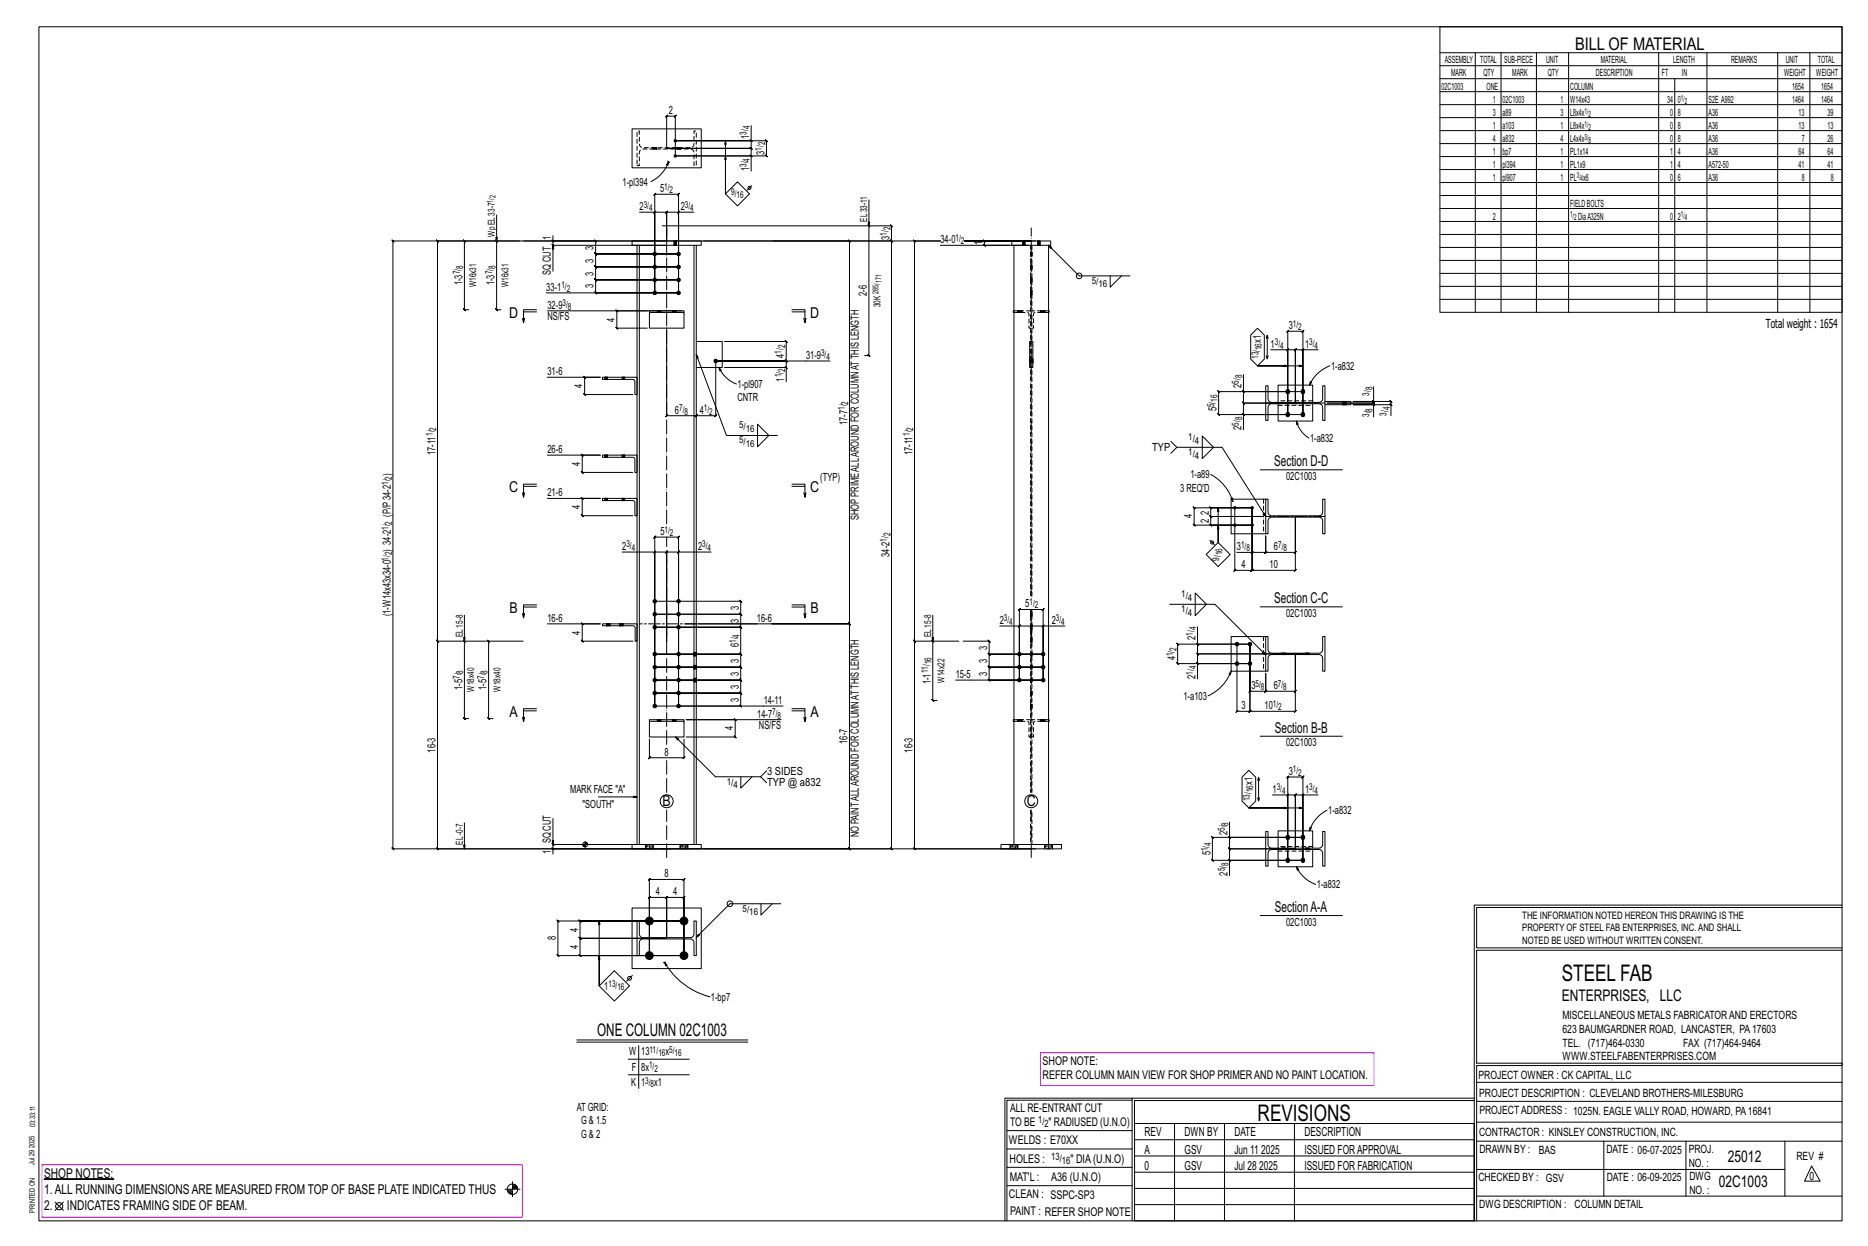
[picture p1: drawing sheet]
<svg xmlns="http://www.w3.org/2000/svg" width="914mm" height="610mm" viewBox="0 0 914 610" stroke-linecap="round" stroke-linejoin="round" font-family="sans-serif">
<g fill="#000" stroke="#000" stroke-width=".49">
<path d="M22 577h34z"/>
<circle cx="331" cy="76" r=".6"/>
<circle cx="331" cy="69" r=".6"/>
<circle cx="321" cy="124" r=".9"/>
<circle cx="321" cy="137" r=".9"/>
<circle cx="321" cy="131" r=".9"/>
<circle cx="332" cy="137" r=".9"/>
<circle cx="332" cy="131" r=".9"/>
<circle cx="332" cy="124" r=".9"/>
<circle cx="321" cy="143" r=".9"/>
<circle cx="332" cy="143" r=".9"/>
<circle cx="350" cy="177" r=".9"/>
<circle cx="630" cy="192" r="1"/>
<circle cx="638" cy="192" r="1"/>
<circle cx="630" cy="203" r="1"/>
<circle cx="638" cy="203" r="1"/>
<circle cx="604" cy="248" r=".6"/>
<circle cx="604" cy="257" r=".6"/>
<circle cx="613" cy="257" r=".6"/>
<circle cx="613" cy="248" r=".6"/>
<circle cx="321" cy="294" r=".9"/>
<circle cx="332" cy="294" r=".9"/>
<circle cx="321" cy="307" r=".9"/>
<circle cx="321" cy="301" r=".9"/>
<circle cx="332" cy="307" r=".9"/>
<circle cx="332" cy="301" r=".9"/>
<circle cx="606" cy="315" r=".9"/>
<circle cx="612" cy="315" r=".9"/>
<circle cx="321" cy="333" r=".9"/>
<circle cx="321" cy="326" r=".9"/>
<circle cx="321" cy="339" r=".9"/>
<circle cx="321" cy="320" r=".9"/>
<circle cx="332" cy="339" r=".9"/>
<circle cx="332" cy="333" r=".9"/>
<circle cx="332" cy="326" r=".9"/>
<circle cx="332" cy="320" r=".9"/>
<circle cx="499" cy="333" r=".9"/>
<circle cx="499" cy="326" r=".9"/>
<circle cx="499" cy="320" r=".9"/>
<circle cx="511" cy="320" r=".9"/>
<circle cx="511" cy="326" r=".9"/>
<circle cx="511" cy="333" r=".9"/>
<circle cx="606" cy="325" r=".9"/>
<circle cx="612" cy="325" r=".9"/>
<circle cx="321" cy="345" r=".9"/>
<circle cx="332" cy="345" r=".9"/>
<circle cx="630" cy="410" r="1"/>
<circle cx="638" cy="410" r="1"/>
<circle cx="630" cy="421" r="1"/>
<circle cx="638" cy="421" r="1"/>
<circle cx="318" cy="451" r="1.9"/>
<circle cx="335" cy="451" r="1.9"/>
<circle cx="318" cy="468" r="1.9"/>
<circle cx="335" cy="468" r="1.9"/>
</g>
<g fill="none" stroke="#000" stroke-width=".49">
<path d="M19 13h883v584h-883zM705 13h197v140h-197zM705 26h197M705 32h197M705 39h197M722 26v127M735 26v127M752 26v127M768 26v127M812 26v127M820 39v114M836 26v127"/>
<path d="M870 26v127M886 26v127M705 45h197M705 51h197M705 58h197M309 63h34v19h-34zM320 72h.1M320 73h.1M321 72h.1M321 73h.1M326 73h42l-1-1 1 1v3M327 79h.1"/>
<path d="M327 79v2h-1zM327 79a17 17 0 0 1-8 10M327 79l1 1M331 76h37v8M331 72h.1M331 73h.1M333 72h.1M333 73h.1M355 69v26v-19M367 68l1 1zM367 76l1 1zM368 61v8h-37h44v-1l1 1h-1v7l1 1-1-1h-44v-19v-1l-1 1h1h-5l1-1-1 1v16"/>
<path d="M368 69v4l-1-1 1 1h-42M705 64h197M705 70h197M705 77h197M355 95l6-6 6 6-6 6zM368 91l-2 2M425 98v76v-1l1 1h-3M705 83h197M705 89h197M705 96h197M227 117l1 1zM227 118v34v-1l1 1h-1h2"/>
<path d="M243 117l1 1zM243 105v47v-1l1 1h-1h2M254 118h-40v-1l1 1h-1v196M256 118h36l-1-1 1 1v6h-1l1 1v-1h40h-40h-1l1 1v-1v7l-1-1 1 1h40h-40l-1-1 1 1v6l-1-1 1 1h40h-40l-1-1 1 1v6h-1l1 1v-1h40h-65M270 117l1 1zM271 115v3h55M271 118v2h-1l1 1v-1h55M309 118h34v2h-34zM313 104h8v39v-48l-1 1 1-1h11v1l1-1h-1v48v-39h8M320 104l1-1zM321 104h5l1-1-1 1v14M324 110h112l1 1-1-1v8"/>
<path d="M330 118h.1M331 118h.1M332 104l1-1-1 1zM332 104h-6l1-1-1 1v14M344 118h72l-1-1 1 1v187h-1l1 1v-1h-38h38h-1l1 1v-1v110h-1l1 1v-1h-72M378 118h58v-1l1 1h-1v297l1 1-1-1h-112M425 110l1 1zM436 117l1 1zM494 118h-12l-1-1 1 1v2h-1l1 1v-1h12M495 118h19v2h-19zM501 118h.1M502 118h.1"/>
<path d="M505 118h-33h35M508 118h.1M509 118h.1M705 102h197M705 108h197M705 115h197M271 120v13M312 120v293M313 120v293M330 120h.1M331 120h.1M340 120v293"/>
<path d="M341 120v293M460 120h43M496 120v293M501 120h.1M502 120h.1M504 136h.1M504 138h.1M504 130h.1M504 131h.1M504 123h.1M504 125h.1M505 136h.1"/>
<path d="M505 138h.1M505 130h.1M505 131h.1M505 123h.1M505 125h.1M508 120h.1M509 120h.1M543 135v6l6-6M553 135h-25l-15-15 2 1-1 1-1-2v293M705 121h197M705 127h197M705 134h197"/>
<path d="M256 156v2M256 153h7M263 152h-7v6l1-2M268 152h66M317 152h-15h-1l1 1v-1v9l-1-1 1 1h15M318 152h17v1h-17zM318 153v8h17v-8M388 152h6v6l1-2M388 153h6M393 156l1 2M496 152v1M498 152h.1"/>
<path d="M498 153h.1M500 152h.1M500 153h.1M504 142h.1M504 144h.1M505 142h.1M505 144h.1M509 152h.1M509 153h.1M511 152h.1M511 153h.1M513 152v1"/>
<path d="M705 140h197M705 146h197M326 161v42v1l1-1h-1h15l-1 1 1-1h9v1l1-1h-1v-26h56M341 167h13v13h-13M341 173l15 40h25M352 180l1 1-1 1zM352 180a15 15 0 0 0 8 8M355 180h30v7M355 167h30h-1l1 1v-1v10l-1-1 1 1h-35h35l-1-1 1 1v3M384 179l1 1zM504 176h.1M504 177h.1"/>
<path d="M504 167h2v13h-2zM506 176h.1M506 177h.1M612 164l4-3 3 3v12l-3 3-4-3zM620 174v2l1-2M620 166v-2v12M620 164l1 2M622 171h8v32v-41v1l1-1h-1h8l-1 1 1-1v41v-32h7M630 171v1l1-1zM630 171h4v1l1-1h-1v26M630 179h-14h22M637 172l1-1z"/>
<path d="M638 171h-4h1l-1 1v-1v26M651 179a18 18 0 0 0-10 9M268 185h26h-8v-1l1 1h-1v8l1 1-1-1h24M295 185h17v8h-1v-6l-1-1h-15zM296 185h.1M296 186h.1M297 185h.1M297 186h.1M305 185h.1M305 186h.1M306 185h.1M306 186h.1"/>
<path d="M608 191l1 1zM609 183v9h29M609 192v5h-1l1 1v-1h25M620 189h1v7l1 1h24l1-2v-6h2v17h-2v-7l-1-1h-24l-1 1v7h-1zM626 197v-9h17v9M626 198v8h17v-8M630 192h-33l-1-1 1 1v11l-1-1 1 1h33M634 197h-25h-1l1 1v-1v6M641 187h1l-1 1zM649 196h12v2h-12M657 196h.1M657 198h.1"/>
<path d="M659 196h.1M659 198h.1M672 198l1 1zM672 196l1 1zM672 196v1l1 1-1-1h-22h22l1 1-1-1v1M672 189v7h-10h19h-1l1 1v-1v2M680 198l1 1zM341 203l-1 1zM371 208l5 5-5 6zM573 216l3 3h22l22 34M576 219l-3 3M589 213l5 6-5 5z"/>
<path d="M608 202l1 1zM635 206v2zM635 206a14 14 0 0 0 6 8M638 203h-29v7M681 203v-5h-19h10v6M256 238h7M263 237h-7v6l1-2M268 223h26h-9l-1-1 1 1v8h-1l1 1v-1h25M295 223h17v8h-1v-6l-1-1h-15zM296 223h.1M296 224h.1M297 223h.1"/>
<path d="M297 224h.1M305 223h.1M305 224h.1M306 223h.1M306 224h.1M388 237h6v6l1-2M388 238h6M593 232a22 22 0 0 1 11 13M617 230h40M256 241v2M268 244h26h-9l-1-1 1 1v8h-1l1 1v-1h25M295 244h17v8h-1v-6l-1-1h-15z"/>
<path d="M296 244h.1M296 245h.1M297 244h.1M297 245h.1M305 244h.1M305 245h.1M306 244h.1M306 245h.1M393 241l1 2M584 248h1h28h-20h-1l1 1v-1v5l-1-1 1 1h26h-26l-1-1 1 1v4l-1-1 1 1h20h-28l-1-1 1 1v-9v1zM596 248v17v-8M603 244l1 1z"/>
<path d="M604 248v31v1l1-1h-1h9l-1 1 1-1v-31v31l-1 1 1-1h21v1l1-1h-1v-26v17h1l-1 1v-1h-14l-1 1 1-1v-8v8l-1 1 1-1h-7M613 248v22h-8M620 244h1v7l1 1h24l1-1v-7h2v17h-2v-7l-1-1h-24l-1 2v6h-1zM620 244h-17v17h17M305 270h16v75v-82h-1l1-1v1h11l1-1-1 1v82v-75h16M320 271l1-1zM321 270h5v1l1-1h-1v44v-44v1l1-1h-1h6M332 270h1l-1 1zM590 271l6-6 6 6-6 6zM592 264l2 3M613 270l-1 1zM256 297h7"/>
<path d="M263 296h-7v6l1-2M321 294h42h-1l1 1v-1v7l-1-1 1 1h-42h42l-1-1 1 1v6l-1-1 1 1h-42h42l-1-1 1 1v13h-1l1 1v-1h-42h42h-1l1 1v-1v6h-1l1 1v-1h-42h42h-1l1 1v-1v7l-1-1 1 1h-42h42l-1-1 1 1v6h-1l1 1v-1h-42h42h-1l1 1v-1v6h-1l1 1v-1h-42M388 296h6v6l1-2M388 297h6M504 300h.1M505 300h.1M573 296h22l25 24M585 290l6 6-6 5zM617 297h40M214 313l1 1zM227 313l1 1zM227 301v51v-1l1 1h-1h2"/>
<path d="M239 313l1 1zM239 314v38v-1l1 1h-1h2M256 300v2M256 314h-42v-1l1 1h-1v101l1 1-1-1h114M268 305h26h-9h-1l1 1v-1v9l-1-1 1 1h25M295 305h17v9h-1v-7l-1-1h-15zM297 305h.1M297 306h.1M299 305h.1M299 306h.1M303 305h.1M303 306h.1"/>
<path d="M305 305h.1M305 306h.1M335 305h43M340 319h.1M341 319h.1M342 305h28zM393 300l1 2M447 313l1 1zM448 314v-196l-1-1 1 1h12h-268v-1l1 1h-1v297l1 1-1-1h313M456 313l1 1zM457 301v42l-1-1 1 1h2M469 314h-21l-1-1 1 1v101h-1l1 1v-1h59"/>
<path d="M471 314h13v-1l1 1h-1v6l1 1-1-1h27h-27l1 1-1-1v6l1 1-1-1h27h-27l1 1-1-1v7v-1l1 1h-1h27h-43M489 306h10v27v-35l-1 1 1-1h12l-1 1 1-1v35v-27h10M499 306l-1 1zM499 306h6l-1 1 1-1v8v-8l-1 1 1-1h6M504 319h.1M504 312h.1M504 314h.1M504 301h.1M504 306h.1M504 308h.1M505 319h.1M505 312h.1"/>
<path d="M505 314h.1M505 301h.1M505 306h.1M505 308h.1M510 307l1-1zM586 315l1 1zM586 307v8h26M586 315v5v-1l1 1h-1h54h-54v-1l1 1h-1v5M606 315v33l-1 1 1-1h6l-1 1 1-1v-33v23l-1 1 1-1h8l-1 1 1-1v-9v9l-1 1 1-1h14v1l1-1h-1v-18v28h1l-1 1v-1h-22l-1 1 1-1v-33M612 315h-36l1 1-1-1v10v-1l1 1h-1h36h-26v7M620 311h1v7l1 2 24-1 1-1v-7h2v17h-2v-7l-1-1h-24l-1 2v6h-1zM620 311h-17v17h17"/>
<path d="M627 320h.1M629 320h.1M639 320h.1M641 320h.1M340 334h.1M340 332h.1M340 327h.1M340 326h.1M340 321h.1M341 334h.1M341 332h.1M341 327h.1"/>
<path d="M341 326h.1M341 321h.1M504 334h.1M504 332h.1M504 327h.1M504 326h.1M504 321h.1M504 338h.1M504 340h.1M505 334h.1M505 332h.1M505 327h.1"/>
<path d="M505 326h.1M505 321h.1M505 338h.1M505 340h.1M586 324l1 1zM603 328l-1 2zM603 328a22 22 0 0 1-12 12M256 351v2M256 348h7M263 347h-7v6l1-2M318 352h17v1h-17zM318 353v8h17v-8"/>
<path d="M332 345h51M382 352h-46h24h-1l1 1v-1v9l-1-1 1 1h-24M388 347h6v6l1-2M388 348h6M393 351l1 2M496 352v1M498 352h.1M498 353h.1M500 352h.1M500 353h.1M504 345h.1M504 346h.1"/>
<path d="M505 345h.1M505 346h.1M509 352h.1M509 353h.1M511 352h.1M511 353h.1M513 352v1M318 362v9h-1l1-1v1h17h-1l1-1v1v-9M331 361l19 19h22l3-3M617 360h40M293 390h19M363 380v6l5-6"/>
<path d="M372 380l3 3M608 380l3-3 4 3v12l-4 3-3-3zM616 390v2l1-2M616 380v2M617 382l-1-2v12M623 389h7v32v-41v1l1-1h-1h8l-1 1 1-1v41v-32h7M630 389h4l1-1-1 1v26M630 395h-19h27M631 388l-1 1zM637 389l1-1zM638 389h-4l1-1-1 1v26M650 396a17 17 0 0 0-9 10"/>
<path d="M227 403v12M270 415l1 1zM271 400v13M285 413h9M285 413h1M285 414h1M286 414h.1M286 412v3M286 413h2M286 413h1M286 412h1M309 413h34v2h-34z"/>
<path d="M316 413h.1M316 415h.1M320 413h.1M320 415h.1M326 415h-55v3M326 413h-55h-1l1 1v-1v2M333 413h.1M333 415h.1M337 413h.1M337 415h.1M490 413h30v2h-30zM494 413h.1"/>
<path d="M494 415h.1M498 413h.1M498 415h.1M511 413h.1M511 415h.1M515 413h.1M515 415h.1M601 409l1 1zM602 402v8h36h-45v-1l1 1h-1v11v-1l1 1h-1h45h-36v7M602 410v5h-1l1 1v-1h32M620 407h1v7l1 1h24l1-2v-6h2v17h-2v-7l-1-1h-24l-1 1v7h-1zM626 415v-9h17v9"/>
<path d="M626 416v8h17v-8M627 415h.1M627 416h.1M629 415h.1M629 416h.1M634 415h-32h-1l1 1v-1v6M639 415h.1M639 416h.1M641 415h.1M641 416h.1M641 405h1l-1 1zM318 430l-1 1 1-1h17l-1 1 1-1v38v-29l-1 1 1-1h-9h1l-1 1v-1v20v-20h1l-1 1v-1h-8l-1 1 1-1v29z"/>
<path d="M601 420l1 1zM635 424l1 1-1 1zM635 424a17 17 0 0 0 9 9M273 450v1h62h-51l-1-1 1 1v8h-1l1 1v-1h42h-42h-1l1 1v-1v9l-1-1 1 1h51h-62h1l-1-1v1v-17h1zM293 451v31v-14M309 444h34v30h-34zM312 451h1v7l2 1h24l1-2v-6h1v17h-1v-8l-2-1-24 1-1 1v7h-1zM373 442v6l5-6M382 442h-25l-16 17M617 448h40M722 443v154M722 443h180"/>
<path d="M902 444h-179v20h179M310 477l-3 3M325 471l2 1-1 1zM325 471a36 36 0 0 0 22 17M325 471h.1M326 471h-1M902 465h-179v55h179v1h-179v76M293 482l8-7 7 7-7 8zM282 509h84M282 510h84M308 518h29M313 512v21"/>
<path d="M308 526h29M554 538h-61v59M554 537h168M722 538h-167v13M723 539h179M723 530h179M493 553h61M555 550h167v47h-167zM555 558h167M575 550v47M599 550v47M634 550v47"/>
<path d="M723 549h179M723 558h179M785 558v27M825 558v27M874 558v27M251 578v8M251 580h1M493 571h61M493 562h61M555 573h167M555 566h167M723 572h151"/>
<path d="M887 570l4 8h-8zM27 588l4 4M31 588l-4 4M247 582h8M248 582h3M248 583h3M249 583h2M249 584h2M251 581h2M251 580h2M492 597v-60h62v60M493 580h61"/>
<path d="M555 589h167M555 581h167M723 585h179"/>
<circle cx="367" cy="92" r=".7"/>
<circle cx="528" cy="135" r="1.4"/>
<circle cx="593" cy="265" r=".7"/>
<circle cx="326" cy="392" r="3"/>
<circle cx="505" cy="392" r="3"/>
<circle cx="286" cy="413" r="1.2"/>
<circle cx="357" cy="442" r="1.4"/>
<circle cx="308" cy="479" r=".9"/>
<circle cx="29" cy="590" r="1.8"/>
<circle cx="251" cy="582" r="2.6"/>
</g>
<path d="M509 515h164v16h-164zM21 570h235v26h-235z" fill="none" stroke="#f0f" stroke-width=".5"/>
<g fill="none" stroke="#000" stroke-width=".49" stroke-dasharray="2 1.4">
<path d="M312 64h1v7l2 1h24l1-2v-6h1v17h-1v-7l-2-1h-24l-1 2v6h-1zM320 72h.1M320 72v1M320 73h.1M320 73v-1M320 72l1 1zM321 73v-1M321 72h.1M321 73h.1M331 72h.1M331 72v1M331 73h.1"/>
<path d="M332 73v-1M332 72v1zM332 73l1-1M332 72h.1M333 73v-1M333 73h.1M330 118h.1M330 118v2M330 118l1 2zM331 118h.1M501 118h.1M501 118v2"/>
<path d="M501 118v2zM508 118h.1M508 118v2M508 118l1 2zM509 118h.1M330 120h.1M330 120v-2M331 120v-2M331 120h.1M501 120h.1M501 120v-2M501 120l1-2"/>
<path d="M502 120v-2M502 120h.1M504 137h1zM504 137h1M504 136h1M504 136h.1M504 138h.1M504 138h1M504 137l1 1M504 130l1 1zM504 130h1M504 130h.1"/>
<path d="M504 131h.1M504 131h1M504 124h1zM504 124h1M504 123h.1M504 125h.1M504 125h1M504 124l1 1M504 120v172M505 136h-1M505 130h-1M505 123h-1"/>
<path d="M505 136h.1M505 137h.1M505 130h.1M505 131h.1M505 123h.1M505 124v1M508 120h.1M508 120v-2M509 120v-2M509 120h.1M322 152v1zM322 152h.1"/>
<path d="M322 152v1M322 153l1-1-1 1M323 152v1M329 152v1zM329 152h.1M330 152l-1 1M330 153v-1l-1 1M330 152v1M331 152v1M496 153h7l1 8M498 152v1M498 152h.1"/>
<path d="M499 152l-1 1M499 153v-1v1M499 152v1M500 152v1M500 152h.1M500 153h.1M500 153v-1M504 143h1zM504 143h1M504 142h.1M504 144h.1M504 144h1"/>
<path d="M504 143l1 1M504 152h-8M505 142h-1M505 142h.1M505 143v1M509 152v1M509 152h.1M510 152l-1 1M510 152v1M510 153l1-1-1 1M511 152v1M511 152h.1"/>
<path d="M511 153h.1M511 153v-1M513 152h-8M504 176l2 1zM504 176h2M504 176h.1M504 177h.1M504 177h2M505 161h1v-8h7M506 176h-2M506 176h.1M506 177h.1"/>
<path d="M296 185v1M296 185h.1M297 185v1zM297 185l-1 1M297 186h-1M297 185v1M297 185h.1M297 186h.1M297 186v-1M305 185v1M305 185h.1M305 185v1z"/>
<path d="M305 186h.1M306 185v1M306 185h.1M306 186h.1M306 186v-1M626 198h17M643 196h-17M657 196h.1M657 196v2M657 198h.1M657 198v-2M658 196v2z"/>
<path d="M658 198v-2M658 198l1-2M658 196h.1M659 198v-2M659 198h.1M296 223v1M296 223h.1M297 223v1zM297 223l-1 1M297 224h-1M297 223v1M297 223h.1"/>
<path d="M297 224h.1M297 224v-1M305 223v1M305 223h.1M305 223v1zM305 224h.1M306 223v1M306 223h.1M306 224h.1M306 224v-1M296 244v1M296 244h.1"/>
<path d="M297 244v1zM297 244l-1 1M297 245h-1M297 244v1M297 244h.1M297 245h.1M297 245v-1M305 244v1M305 244h.1M305 244v1zM305 245h.1M306 244v1"/>
<path d="M306 244h.1M306 245h.1M306 245v-1M619 244v17M504 300h1M504 300h.1M504 298v90M505 292v-172M505 300h-1M505 300h.1M297 305v1M297 305h.1"/>
<path d="M298 305v1zM298 305l-1 1M298 306h-1M298 305v1M299 305h.1M299 306h.1M299 306v-1M303 305v1M303 305h.1M304 305l-1 1M304 305v1zM304 305v1"/>
<path d="M304 306h.1M305 305v1M305 305h.1M305 306h.1M305 306v-1M341 319h-1M341 319h.1M341 320l-1-1M504 320h1zM504 320h1M504 319h1M504 319h.1"/>
<path d="M504 313h1zM504 313h1M504 312h.1M504 314h.1M504 314h1M504 313l1 1M504 300l1 1zM504 301h.1M504 301h1M504 307h1zM504 307h1M504 306h1"/>
<path d="M504 306h.1M504 308h.1M504 307l1 1M504 308h1M505 319h-1M505 312h-1M505 306h-1M505 319h.1M505 312h.1M505 313v1M505 301h.1M505 306h.1"/>
<path d="M505 307h.1M619 311v17M627 320h.1M628 320h.1M628 320h1M639 320h.1M640 320h.1M340 333h1zM340 334h.1M340 333v-1M340 326l1 1zM340 327h.1"/>
<path d="M340 326h.1M340 320h1zM340 321h.1M340 320h.1M340 334h1M340 327h1M340 321h1M341 332h-1M341 326h-1M341 333h-1M341 334h.1M341 332h.1"/>
<path d="M341 333l-1-1M341 327h-1M341 327h.1M341 326h.1M341 320h-1M341 321h-1M341 321h.1M504 339h1zM504 339h1M504 338h1M504 338h.1M504 340h.1"/>
<path d="M504 340h1M504 339l1 1M504 332l1 1zM504 332h1M504 332h.1M504 334h.1M504 333l1 1M504 333h1M504 326h1zM504 326h1M504 326h.1M504 327h.1"/>
<path d="M504 327h1M504 326l1 1M504 321h.1M504 321h1M504 320l1 1M504 334h1M505 338h-1M505 332h-1M505 326h-1M505 338h.1M505 339h.1M505 332h.1"/>
<path d="M505 333h.1M505 326h.1M505 326v1M505 320h.1M629 320h.1M640 320h1M641 320h.1M322 352v1zM322 352h.1M322 352v1M322 353l1-1-1 1M323 352v1"/>
<path d="M329 352v1zM329 352h.1M330 352l-1 1M330 353v-1l-1 1M330 352v1M331 352v1M496 353h7l1 8M498 352v1M498 352h.1M499 352l-1 1M499 353v-1v1M499 352v1"/>
<path d="M500 352v1M500 352h.1M500 353h.1M500 353v-1M504 345h1zM504 345h1M504 345h.1M504 346h.1M504 346h1M504 345l1 1M504 352h-8M505 345h-1"/>
<path d="M505 345h.1M505 345v1M509 352v1M509 352h.1M510 352l-1 1M510 352v1M510 353l1-1-1 1M511 352v1M511 352h.1M511 353h.1M511 353v-1M513 352h-8"/>
<path d="M505 361h1v-8h7M504 396v17M505 388v-90M316 413v2M316 413h.1M317 413h-1v2M317 413v2h-1M318 413h1v2h-1zM318 413h-1v2M318 415h-1M319 413v2M319 413h1v2h-1"/>
<path d="M320 413h.1M320 415h.1M320 415v-2M333 413v2M333 413h.1M334 413h-1v2M335 413h1v2h-1zM335 413h-1v2h-1M335 415h-1M336 413v2M336 413h1v2h-1M337 413h.1"/>
<path d="M337 415h.1M337 415v-2M494 413v2M494 413h1M495 413l-1 2M496 413h-1v2M496 413h1v2h-1zM496 413v2h-1M496 415h.1M497 413h1v2h-1M498 413v2M498 413h.1"/>
<path d="M498 415h.1M498 415v-2M505 413v-17M511 413v2M511 413h1M512 413l-1 2M513 413h-1v2M513 413h1v2h-1zM513 413v2h-1M513 415h.1M514 413h1v2h-1M515 413v2"/>
<path d="M515 413h.1M515 415h.1M515 415v-2M626 416h17M627 415h.1M627 415v1M627 416h.1M628 416v-1M628 415v1zM628 416l1-1M628 415h1M629 416v-1"/>
<path d="M629 416h.1M639 415h.1M639 415v1M639 416h.1M639 416v-1M640 415v1zM640 416v-1M640 416l1-1M640 415h.1M641 416v-1M641 416h.1M643 414h-17"/>
</g>
<path d="M326 256v-144M505 292v-180M326 364v-101M326 388v-17M505 388v-90M326 420v-24M505 420v-24" fill="none" stroke="#000" stroke-width=".49" stroke-dasharray="6.8 1 0 1"/>
<path d="M649 197h-29M649 253h-29M341 305h-28" fill="none" stroke="#000" stroke-width=".49" stroke-dasharray="5.8 1 1 1"/>
<g font-size="11.2">
<text x="764" y="480">STEEL FAB</text>
<text x="616" y="548">REVISIONS</text>
</g>
<g font-size="8.6">
<text x="771" y="24">BILL OF MATERIAL</text>
<text x="292" y="507">ONE COLUMN 02C1003</text>
</g>
<g font-size="7.9">
<text x="765" y="490">ENTERPRISES, LLC</text>
<text x="846" y="569">25012</text>
<text x="841" y="581">02C1003</text>
</g>
<g font-size="7.3">
<text x="249" y="155">D</text>
<text x="397" y="155">D</text>
<text x="624" y="228">Section D-D</text>
<text x="249" y="241">C</text>
<text x="397" y="241">C</text>
<text x="249" y="300">B</text>
<text x="397" y="300">B</text>
<text x="624" y="295">Section C-C</text>
<text x="249" y="351">A</text>
<text x="397" y="351">A</text>
<text x="624" y="358">Section B-B</text>
<text x="324" y="394">B</text>
<text x="503" y="394">C</text>
<text x="624" y="446">SectionA-A</text>
</g>
<g font-size="6.6">
<text x="22" y="576">SHOP NOTES:</text>
<text x="22" y="584">1.ALL RUNNING DIMENSIONSARE MEASURED FROM TOP OF BASE PLATE INDICATED THUS</text>
<text x="22" y="592">2.</text>
<text x="33" y="592">INDICATES FRAMING SIDE OF BEAM.</text>
</g>
<g font-size="6.1">
<text x="864" y="161">Total weight : 1654</text>
<text x="560" y="556">REV</text>
<text x="580" y="556">DWN BY</text>
<text x="604" y="556">DATE</text>
<text x="639" y="556">DESCRIPTION</text>
<text x="560" y="564">A</text>
<text x="580" y="564">GSV</text>
<text x="604" y="564">Jun 11</text>
<text x="617" y="564">2025</text>
<text x="639" y="564">ISSUED FORAPPROVAL</text>
<text x="560" y="572">0</text>
<text x="580" y="572">GSV</text>
<text x="604" y="572">Jul 28</text>
<text x="616" y="572">2025</text>
<text x="639" y="572">ISSUED FOR FABRICATION</text>
</g>
<g font-size="5.9">
<text x="510" y="521">SHOP NOTE:</text>
<text x="510" y="528">REFER COLUMN MAIN VIEW FOR SHOP PRIMERAND NO PAINT LOCATION.</text>
<text x="494" y="560">WELDS : E70XX</text>
<text x="494" y="569">HOLES :</text>
<text x="524" y="569">&quot; DIA(U.N.O)</text>
<text x="494" y="578">MAT'L :</text>
<text x="515" y="578">A36 (U.N.O)</text>
<text x="494" y="586">CLEAN : SSPC-SP3</text>
<text x="495" y="595">PAINT : REFER SHOP NOTE</text>
</g>
<g font-size="5.8">
<text x="494" y="544">ALL RE-ENTRANT CUT</text>
<text x="494" y="551">TO BE</text>
<text x="513" y="551">&quot; RADIUSED (U.N.O)</text>
</g>
<g font-size="5.6">
<text x="765" y="499">MISCELLANEOUS METALS FABRICATORAND ERECTORS</text>
<text x="765" y="505">623 BAUMGARDNER ROAD, LANCASTER, PA17603</text>
<text x="765" y="512">TEL. (717)464-0330</text>
<text x="824" y="512">FAX (717)464-9464</text>
<text x="765" y="519">WWW.STEELFABENTERPRISES.COM</text>
<text x="724" y="528">PROJECT OWNER : CK CAPITAL, LLC</text>
<text x="724" y="537">PROJECT DESCRIPTION : CLEVELAND BROTHERS-MILESBURG</text>
<text x="724" y="545">PROJECTADDRESS : 1025N. EAGLE VALLY ROAD, HOWARD, PA16841</text>
<text x="724" y="556">CONTRACTOR : KINSLEY CONSTRUCTION, INC.</text>
<text x="724" y="564">DRAWN BY :</text>
<text x="753" y="564">BAS</text>
<text x="786" y="564">DATE : 06-07-2025</text>
<text x="827" y="564">PROJ.</text>
<text x="879" y="568">REV #</text>
<text x="827" y="571">NO. :</text>
<text x="724" y="578">CHECKED BY : GSV</text>
<text x="787" y="578">DATE : 06-09-2025</text>
<text x="827" y="578">DWG</text>
<text x="886" y="578">0</text>
<text x="827" y="584">NO. :</text>
<text x="724" y="591">DWG DESCRIPTION : COLUMN DETAIL</text>
</g>
<g font-size="5.5">
<text x="327" y="56">2</text>
<text x="367" y="68" transform="rotate(-90 367 68)">1</text>
<text x="374" y="76" transform="rotate(-90 374 76)">3</text>
<text x="367" y="84" transform="rotate(-90 367 84)">1</text>
<text x="305" y="91">1-pl394</text>
<text x="323" y="94">5</text>
<text x="313" y="103">2</text>
<text x="333" y="103">2</text>
<text x="270" y="117" transform="rotate(-90 270 117)">1</text>
<text x="435" y="117" transform="rotate(-90 435 117)">3</text>
<text x="460" y="119">34-0</text>
<text x="481" y="120" transform="rotate(-90 481 120)">1</text>
<text x="291" y="122" transform="rotate(-90 291 122)">3</text>
<text x="291" y="128" transform="rotate(-90 291 128)">3</text>
<text x="270" y="134" transform="rotate(-90 270 134)">SQ CUT</text>
<text x="291" y="135" transform="rotate(-90 291 135)">3</text>
<text x="226" y="140" transform="rotate(-90 226 140)">1-3</text>
<text x="242" y="140" transform="rotate(-90 242 140)">1-3</text>
<text x="267" y="142">33-1</text>
<text x="291" y="141" transform="rotate(-90 291 141)">3</text>
<text x="424" y="145" transform="rotate(-90 424 145)">2-6</text>
<text x="268" y="151">32-9</text>
<text x="268" y="157">NS/FS</text>
<text x="301" y="157" transform="rotate(-90 301 157)">4</text>
<text x="631" y="161">3</text>
<text x="617" y="168" transform="rotate(-90 617 168)">x1</text>
<text x="622" y="170">1</text>
<text x="639" y="170">1</text>
<text x="384" y="175" transform="rotate(-90 384 175)">4</text>
<text x="395" y="176">31-9</text>
<text x="268" y="184">31-6</text>
<text x="652" y="181">1-a832</text>
<text x="285" y="190" transform="rotate(-90 285 190)">4</text>
<text x="361" y="190">1-pl907</text>
<text x="384" y="187" transform="rotate(-90 384 187)">1</text>
<text x="608" y="190" transform="rotate(-90 608 190)">2</text>
<text x="361" y="196">CNTR</text>
<text x="330" y="202">6</text>
<text x="343" y="202">4</text>
<text x="596" y="201" transform="rotate(-90 596 201)">5</text>
<text x="415" y="208" transform="rotate(-90 415 208)">17-7</text>
<text x="608" y="210" transform="rotate(-90 608 210)">2</text>
<text x="268" y="222">26-6</text>
<text x="564" y="221">TYP</text>
<text x="641" y="216">1-a832</text>
<text x="213" y="223" transform="rotate(-90 213 223)">17-11</text>
<text x="284" y="228" transform="rotate(-90 284 228)">4</text>
<text x="447" y="223" transform="rotate(-90 447 223)">17-11</text>
<text x="191" y="233" transform="rotate(-90 191 233)">)</text>
<text x="402" y="235">(TYP)</text>
<text x="583" y="234">1-a89</text>
<text x="630" y="235">02C1003</text>
<text x="268" y="243">21-6</text>
<text x="578" y="241">3 REQ'D</text>
<text x="284" y="249" transform="rotate(-90 284 249)">4</text>
<text x="592" y="252" transform="rotate(-90 592 252)">2</text>
<text x="191" y="253" transform="rotate(-90 191 253)">(P/P34-2</text>
<text x="420" y="254" transform="rotate(-90 420 254)">SHOPPRIMEALLAROUND FOR COLUMNATTHIS LENGTH</text>
<text x="584" y="254" transform="rotate(-90 584 254)">4</text>
<text x="592" y="256" transform="rotate(-90 592 256)">2</text>
<text x="323" y="262">5</text>
<text x="191" y="270" transform="rotate(-90 191 270)">) 34-2</text>
<text x="305" y="269">2</text>
<text x="342" y="269">2</text>
<text x="605" y="269">3</text>
<text x="624" y="269">6</text>
<text x="435" y="272" transform="rotate(-90 435 272)">34-2</text>
<text x="608" y="278">4</text>
<text x="621" y="278">10</text>
<text x="362" y="298" transform="rotate(-90 362 298)">3</text>
<text x="502" y="297">5</text>
<text x="191" y="302" transform="rotate(-90 191 302)">(1-W14x43x34-0</text>
<text x="268" y="304">16-6</text>
<text x="362" y="305" transform="rotate(-90 362 305)">3</text>
<text x="370" y="304">16-6</text>
<text x="489" y="305">2</text>
<text x="515" y="305">2</text>
<text x="630" y="302">02C1003</text>
<text x="284" y="310" transform="rotate(-90 284 310)">4</text>
<text x="362" y="317" transform="rotate(-90 362 317)">6</text>
<text x="483" y="318" transform="rotate(-90 483 318)">3</text>
<text x="585" y="313" transform="rotate(-90 585 313)">2</text>
<text x="575" y="323" transform="rotate(-90 575 323)">4</text>
<text x="362" y="324" transform="rotate(-90 362 324)">3</text>
<text x="483" y="324" transform="rotate(-90 483 324)">3</text>
<text x="362" y="331" transform="rotate(-90 362 331)">3</text>
<text x="456" y="335" transform="rotate(-90 456 335)">1-1</text>
<text x="468" y="332">15-5</text>
<text x="483" y="331" transform="rotate(-90 483 331)">3</text>
<text x="585" y="332" transform="rotate(-90 585 332)">2</text>
<text x="226" y="337" transform="rotate(-90 226 337)">1-5</text>
<text x="238" y="337" transform="rotate(-90 238 337)">1-5</text>
<text x="362" y="337" transform="rotate(-90 362 337)">3</text>
<text x="613" y="337">3</text>
<text x="623" y="337">6</text>
<text x="362" y="343" transform="rotate(-90 362 343)">3</text>
<text x="374" y="344">14-11</text>
<text x="579" y="342">1-a103</text>
<text x="608" y="347">3</text>
<text x="619" y="347">10</text>
<text x="371" y="351">14-7</text>
<text x="359" y="357" transform="rotate(-90 359 357)">4</text>
<text x="372" y="357">NS/FS</text>
<text x="415" y="364" transform="rotate(-90 415 364)">16-7</text>
<text x="630" y="365">02C1003</text>
<text x="213" y="368" transform="rotate(-90 213 368)">16-3</text>
<text x="325" y="370">8</text>
<text x="447" y="368" transform="rotate(-90 447 368)">16-3</text>
<text x="376" y="379">3 SIDES</text>
<text x="631" y="379">3</text>
<text x="279" y="388">MARK FACE &quot;A&quot;</text>
<text x="376" y="385">TYP @ a832</text>
<text x="613" y="384" transform="rotate(-90 613 384)">x1</text>
<text x="623" y="388">1</text>
<text x="639" y="388">1</text>
<text x="285" y="395">&quot;SOUTH&quot;</text>
<text x="650" y="398">1-a832</text>
<text x="270" y="413" transform="rotate(-90 270 413)">SQ CUT</text>
<text x="420" y="410" transform="rotate(-90 420 410)">NO PAINTALLAROUND FOR COLUMNATTHIS LENGTH</text>
<text x="601" y="409" transform="rotate(-90 601 409)">2</text>
<text x="270" y="418" transform="rotate(-90 270 418)">1</text>
<text x="592" y="418" transform="rotate(-90 592 418)">5</text>
<text x="325" y="429">8</text>
<text x="601" y="428" transform="rotate(-90 601 428)">2</text>
<text x="645" y="435">1-a832</text>
<text x="321" y="438">4</text>
<text x="330" y="438">4</text>
<text x="283" y="456" transform="rotate(-90 283 456)">4</text>
<text x="630" y="453">02C1003</text>
<text x="272" y="460" transform="rotate(-90 272 460)">8</text>
<text x="283" y="464" transform="rotate(-90 283 464)">4</text>
<text x="296" y="484">1</text>
<text x="348" y="490">1-bp7</text>
<text x="308" y="516">W</text>
<text x="314" y="516">13</text>
<text x="326" y="516">x</text>
<text x="309" y="524">F</text>
<text x="314" y="524">8x</text>
<text x="309" y="532">K</text>
<text x="314" y="532">1</text>
<text x="320" y="532">x1</text>
<text x="282" y="544">AT GRID:</text>
<text x="284" y="550">G &amp; 1.5</text>
<text x="284" y="557">G &amp; 2</text>
</g>
<g font-size="5">
<text x="745" y="450">THE INFORMATION NOTED HEREON THIS DRAWING IS THE</text>
<text x="745" y="456">PROPERTY OF STEEL FAB ENTERPRISES, INC.AND SHALL</text>
<text x="745" y="462">NOTED BE USED WITHOUT WRITTEN CONSENT.</text>
<text x="508" y="550">1/</text>
<text x="511" y="551">2</text>
<text x="515" y="568">13/</text>
<text x="520" y="570">16</text>
</g>
<g font-size="4.9">
<text x="707" y="31">ASSEMBLY</text>
<text x="725" y="31">TOTAL</text>
<text x="736" y="31">SUB-PIECE</text>
<text x="757" y="31">UNIT</text>
<text x="784" y="31">MATERIAL</text>
<text x="819" y="31">LENGTH</text>
<text x="847" y="31">REMARKS</text>
<text x="874" y="31">UNIT</text>
<text x="890" y="31">TOTAL</text>
<text x="710" y="37">MARK</text>
<text x="726" y="37">QTY</text>
<text x="740" y="37">MARK</text>
<text x="758" y="37">QTY</text>
<text x="781" y="37">DESCRIPTION</text>
<text x="814" y="37">FT</text>
<text x="823" y="37">IN</text>
<text x="873" y="37">WEIGHT</text>
<text x="889" y="37">WEIGHT</text>
<text x="706" y="44">02C1003</text>
<text x="728" y="44">ONE</text>
<text x="769" y="44">COLUMN</text>
<text x="877" y="44">1654</text>
<text x="891" y="44">1654</text>
<text x="731" y="50">1</text>
<text x="736" y="50">02C1003</text>
<text x="764" y="50">1</text>
<text x="769" y="50">W14x43</text>
<text x="816" y="50">34</text>
<text x="821" y="50">0</text>
<text x="836" y="50">S2E A992</text>
<text x="877" y="50">1464</text>
<text x="891" y="50">1464</text>
<text x="731" y="57">3</text>
<text x="736" y="57">a89</text>
<text x="764" y="57">3</text>
<text x="769" y="57">L8x4x</text>
<text x="818" y="57">0</text>
<text x="821" y="57">8</text>
<text x="836" y="57">A36</text>
<text x="880" y="57">13</text>
<text x="895" y="57">39</text>
<text x="731" y="63">1</text>
<text x="736" y="63">a103</text>
<text x="764" y="63">1</text>
<text x="769" y="63">L8x4x</text>
<text x="818" y="63">0</text>
<text x="821" y="63">8</text>
<text x="836" y="63">A36</text>
<text x="880" y="63">13</text>
<text x="895" y="63">13</text>
<text x="731" y="69">4</text>
<text x="736" y="69">a832</text>
<text x="764" y="69">4</text>
<text x="769" y="69">L4x4x</text>
<text x="818" y="69">0</text>
<text x="821" y="69">8</text>
<text x="836" y="69">A36</text>
<text x="882" y="69">7</text>
<text x="895" y="69">26</text>
<text x="731" y="76">1</text>
<text x="736" y="76">bp7</text>
<text x="764" y="76">1</text>
<text x="769" y="76">PL1x14</text>
<text x="818" y="76">1</text>
<text x="821" y="76">4</text>
<text x="836" y="76">A36</text>
<text x="880" y="76">64</text>
<text x="895" y="76">64</text>
<text x="731" y="82">1</text>
<text x="736" y="82">pl394</text>
<text x="764" y="82">1</text>
<text x="769" y="82">PL1x9</text>
<text x="818" y="82">1</text>
<text x="821" y="82">4</text>
<text x="836" y="82">A572-50</text>
<text x="880" y="82">41</text>
<text x="895" y="82">41</text>
<text x="731" y="88">1</text>
<text x="736" y="88">pl907</text>
<text x="764" y="88">1</text>
<text x="769" y="88">PL x6</text>
<text x="818" y="88">0</text>
<text x="821" y="88">6</text>
<text x="836" y="88">A36</text>
<text x="882" y="88">8</text>
<text x="896" y="88">8</text>
<text x="769" y="101">FIELDBOLTS</text>
<text x="731" y="107">2</text>
<text x="772" y="107">DiaA325N</text>
<text x="818" y="107">0</text>
<text x="821" y="107">2</text>
</g>
<g font-size="4.7">
<text x="365" y="66" transform="rotate(-90 365 66)">3/</text>
<text x="367" y="63" transform="rotate(-90 367 63)">4</text>
<text x="375" y="71" transform="rotate(-90 375 71)">2</text>
<text x="373" y="74" transform="rotate(-90 373 74)">1/</text>
<text x="365" y="82" transform="rotate(-90 365 82)">3/</text>
<text x="367" y="79" transform="rotate(-90 367 79)">4</text>
<text x="325" y="93">1/</text>
<text x="328" y="94">2</text>
<text x="358" y="95">9/</text>
<text x="315" y="102">3/</text>
<text x="335" y="102">3/</text>
<text x="361" y="97">16</text>
<text x="318" y="103">4</text>
<text x="338" y="103">4</text>
<text x="425" y="108" transform="rotate(-90 425 108)">EL33-11</text>
<text x="436" y="113" transform="rotate(-90 436 113)">2</text>
<text x="242" y="116" transform="rotate(-90 242 116)">Wp EL33-7</text>
<text x="434" y="115" transform="rotate(-90 434 115)">1/</text>
<text x="468" y="118">1/</text>
<text x="470" y="119">2</text>
<text x="227" y="132" transform="rotate(-90 227 132)">8</text>
<text x="243" y="132" transform="rotate(-90 243 132)">8</text>
<text x="225" y="134" transform="rotate(-90 225 134)">7/</text>
<text x="241" y="134" transform="rotate(-90 241 134)">7/</text>
<text x="233" y="140" transform="rotate(-90 233 140)">W16x31</text>
<text x="249" y="140" transform="rotate(-90 249 140)">W16x31</text>
<text x="275" y="141">1/</text>
<text x="277" y="143">2</text>
<text x="534" y="139">5/</text>
<text x="538" y="140">16</text>
<text x="275" y="150">3/</text>
<text x="278" y="152">8</text>
<text x="431" y="150" transform="rotate(-90 431 150)">30K</text>
<text x="633" y="160">1/</text>
<text x="636" y="161">2</text>
<text x="383" y="173" transform="rotate(-90 383 173)">1/</text>
<text x="384" y="170" transform="rotate(-90 384 170)">2</text>
<text x="618" y="171" transform="rotate(-90 618 171)">16</text>
<text x="624" y="169">3/</text>
<text x="627" y="171">4</text>
<text x="641" y="169">3/</text>
<text x="644" y="171">4</text>
<text x="402" y="174">3/</text>
<text x="405" y="176">4</text>
<text x="616" y="176" transform="rotate(-90 616 176)">13/</text>
<text x="383" y="185" transform="rotate(-90 383 185)">1/</text>
<text x="384" y="182" transform="rotate(-90 384 182)">2</text>
<text x="608" y="185" transform="rotate(-90 608 185)">8</text>
<text x="606" y="188" transform="rotate(-90 606 188)">5/</text>
<text x="672" y="191" transform="rotate(-90 672 191)">8</text>
<text x="415" y="198" transform="rotate(-90 415 198)">2</text>
<text x="596" y="197" transform="rotate(-90 596 197)">16</text>
<text x="670" y="194" transform="rotate(-90 670 194)">3/</text>
<text x="332" y="201">7/</text>
<text x="335" y="203">8</text>
<text x="345" y="201">1/</text>
<text x="347" y="203">2</text>
<text x="414" y="201" transform="rotate(-90 414 201)">1/</text>
<text x="594" y="199" transform="rotate(-90 594 199)">5/</text>
<text x="670" y="204" transform="rotate(-90 670 204)">3/</text>
<text x="672" y="201" transform="rotate(-90 672 201)">8</text>
<text x="679" y="203" transform="rotate(-90 679 203)">3/</text>
<text x="680" y="201" transform="rotate(-90 680 201)">4</text>
<text x="362" y="210">5/</text>
<text x="606" y="208" transform="rotate(-90 606 208)">5/</text>
<text x="608" y="206" transform="rotate(-90 608 206)">8</text>
<text x="212" y="213" transform="rotate(-90 212 213)">1/</text>
<text x="214" y="211" transform="rotate(-90 214 211)">2</text>
<text x="365" y="211">16</text>
<text x="445" y="213" transform="rotate(-90 445 213)">1/</text>
<text x="447" y="211" transform="rotate(-90 447 211)">2</text>
<text x="582" y="215">1/</text>
<text x="362" y="217">5/</text>
<text x="365" y="219">16</text>
<text x="585" y="217">4</text>
<text x="582" y="223">1/</text>
<text x="585" y="224">4</text>
<text x="190" y="237" transform="rotate(-90 190 237)">1/</text>
<text x="192" y="235" transform="rotate(-90 192 235)">2</text>
<text x="192" y="257" transform="rotate(-90 192 257)">2</text>
<text x="190" y="259" transform="rotate(-90 190 259)">1/</text>
<text x="325" y="261">1/</text>
<text x="328" y="262">2</text>
<text x="436" y="262" transform="rotate(-90 436 262)">2</text>
<text x="307" y="268">3/</text>
<text x="309" y="270">4</text>
<text x="344" y="268">3/</text>
<text x="346" y="270">4</text>
<text x="434" y="265" transform="rotate(-90 434 265)">1/</text>
<text x="607" y="268">1/</text>
<text x="610" y="270">8</text>
<text x="626" y="268">7/</text>
<text x="628" y="270">8</text>
<text x="190" y="274" transform="rotate(-90 190 274)">1/</text>
<text x="192" y="272" transform="rotate(-90 192 272)">2</text>
<text x="597" y="274" transform="rotate(-90 597 274)">9/</text>
<text x="598" y="272" transform="rotate(-90 598 272)">16</text>
<text x="578" y="292">1/</text>
<text x="581" y="294">4</text>
<text x="504" y="296">1/</text>
<text x="507" y="298">2</text>
<text x="578" y="300">1/</text>
<text x="491" y="304">3/</text>
<text x="494" y="306">4</text>
<text x="517" y="304">3/</text>
<text x="520" y="306">4</text>
<text x="581" y="301">4</text>
<text x="226" y="312" transform="rotate(-90 226 312)">EL15-8</text>
<text x="362" y="312" transform="rotate(-90 362 312)">4</text>
<text x="456" y="312" transform="rotate(-90 456 312)">EL15-8</text>
<text x="584" y="311" transform="rotate(-90 584 311)">1/</text>
<text x="586" y="308" transform="rotate(-90 586 308)">4</text>
<text x="360" y="315" transform="rotate(-90 360 315)">1/</text>
<text x="574" y="321" transform="rotate(-90 574 321)">1/</text>
<text x="576" y="318" transform="rotate(-90 576 318)">2</text>
<text x="227" y="330" transform="rotate(-90 227 330)">8</text>
<text x="239" y="330" transform="rotate(-90 239 330)">8</text>
<text x="454" y="329" transform="rotate(-90 454 329)">11/</text>
<text x="456" y="325" transform="rotate(-90 456 325)">16</text>
<text x="586" y="327" transform="rotate(-90 586 327)">4</text>
<text x="225" y="332" transform="rotate(-90 225 332)">7/</text>
<text x="237" y="332" transform="rotate(-90 237 332)">7/</text>
<text x="462" y="334" transform="rotate(-90 462 334)">W14x22</text>
<text x="584" y="330" transform="rotate(-90 584 330)">1/</text>
<text x="615" y="336">5/</text>
<text x="626" y="336">7/</text>
<text x="232" y="338" transform="rotate(-90 232 338)">W18x40</text>
<text x="245" y="338" transform="rotate(-90 245 338)">W18x40</text>
<text x="617" y="338">8</text>
<text x="628" y="338">8</text>
<text x="623" y="346">1/</text>
<text x="626" y="347">2</text>
<text x="378" y="350">7/</text>
<text x="381" y="352">8</text>
<text x="633" y="378">1/</text>
<text x="356" y="384">1/</text>
<text x="636" y="380">2</text>
<text x="359" y="386">4</text>
<text x="614" y="388" transform="rotate(-90 614 388)">16</text>
<text x="625" y="387">3/</text>
<text x="628" y="388">4</text>
<text x="641" y="387">3/</text>
<text x="644" y="388">4</text>
<text x="612" y="392" transform="rotate(-90 612 392)">13/</text>
<text x="600" y="407" transform="rotate(-90 600 407)">5/</text>
<text x="601" y="404" transform="rotate(-90 601 404)">8</text>
<text x="226" y="413" transform="rotate(-90 226 413)">EL-0-7</text>
<text x="593" y="414" transform="rotate(-90 593 414)">4</text>
<text x="591" y="416" transform="rotate(-90 591 416)">1/</text>
<text x="601" y="424" transform="rotate(-90 601 424)">8</text>
<text x="600" y="426" transform="rotate(-90 600 426)">5/</text>
<text x="364" y="446">5/</text>
<text x="367" y="448">16</text>
<text x="298" y="483">13/</text>
<text x="302" y="485">16</text>
<text x="318" y="515">11/</text>
<text x="328" y="515">5/</text>
<text x="322" y="517">16</text>
<text x="330" y="517">16</text>
<text x="318" y="523">1/</text>
<text x="320" y="524">2</text>
<text x="316" y="530">3/</text>
<text x="319" y="532">8</text>
</g>
<g font-size="4.2">
<text x="823" y="49">1/</text>
<text x="825" y="51">2</text>
<text x="776" y="56">1/</text>
<text x="778" y="57">2</text>
<text x="776" y="62">1/</text>
<text x="778" y="63">2</text>
<text x="776" y="68">3/</text>
<text x="778" y="70">8</text>
<text x="772" y="87">3/</text>
<text x="774" y="89">4</text>
<text x="769" y="106">1/</text>
<text x="770" y="108">2</text>
<text x="823" y="106">1/</text>
<text x="825" y="108">4</text>
</g>
<g font-size="4">
<text x="241" y="99" transform="rotate(-90 241 99)">1/</text>
<text x="243" y="97" transform="rotate(-90 243 97)">2</text>
<text x="430" y="144" transform="rotate(-90 430 144)">285/</text>
<text x="431" y="139" transform="rotate(-90 431 139)">171</text>
</g>
<g font-size="3.7">
<text x="17" y="551" transform="rotate(-90 17 551)">03:33:11</text>
<text x="17" y="562" transform="rotate(-90 17 562)">2025</text>
<text x="17" y="570" transform="rotate(-90 17 570)">Jul 29</text>
<text x="17" y="593" transform="rotate(-90 17 593)">PRINTED ON</text>
</g>
</svg>
